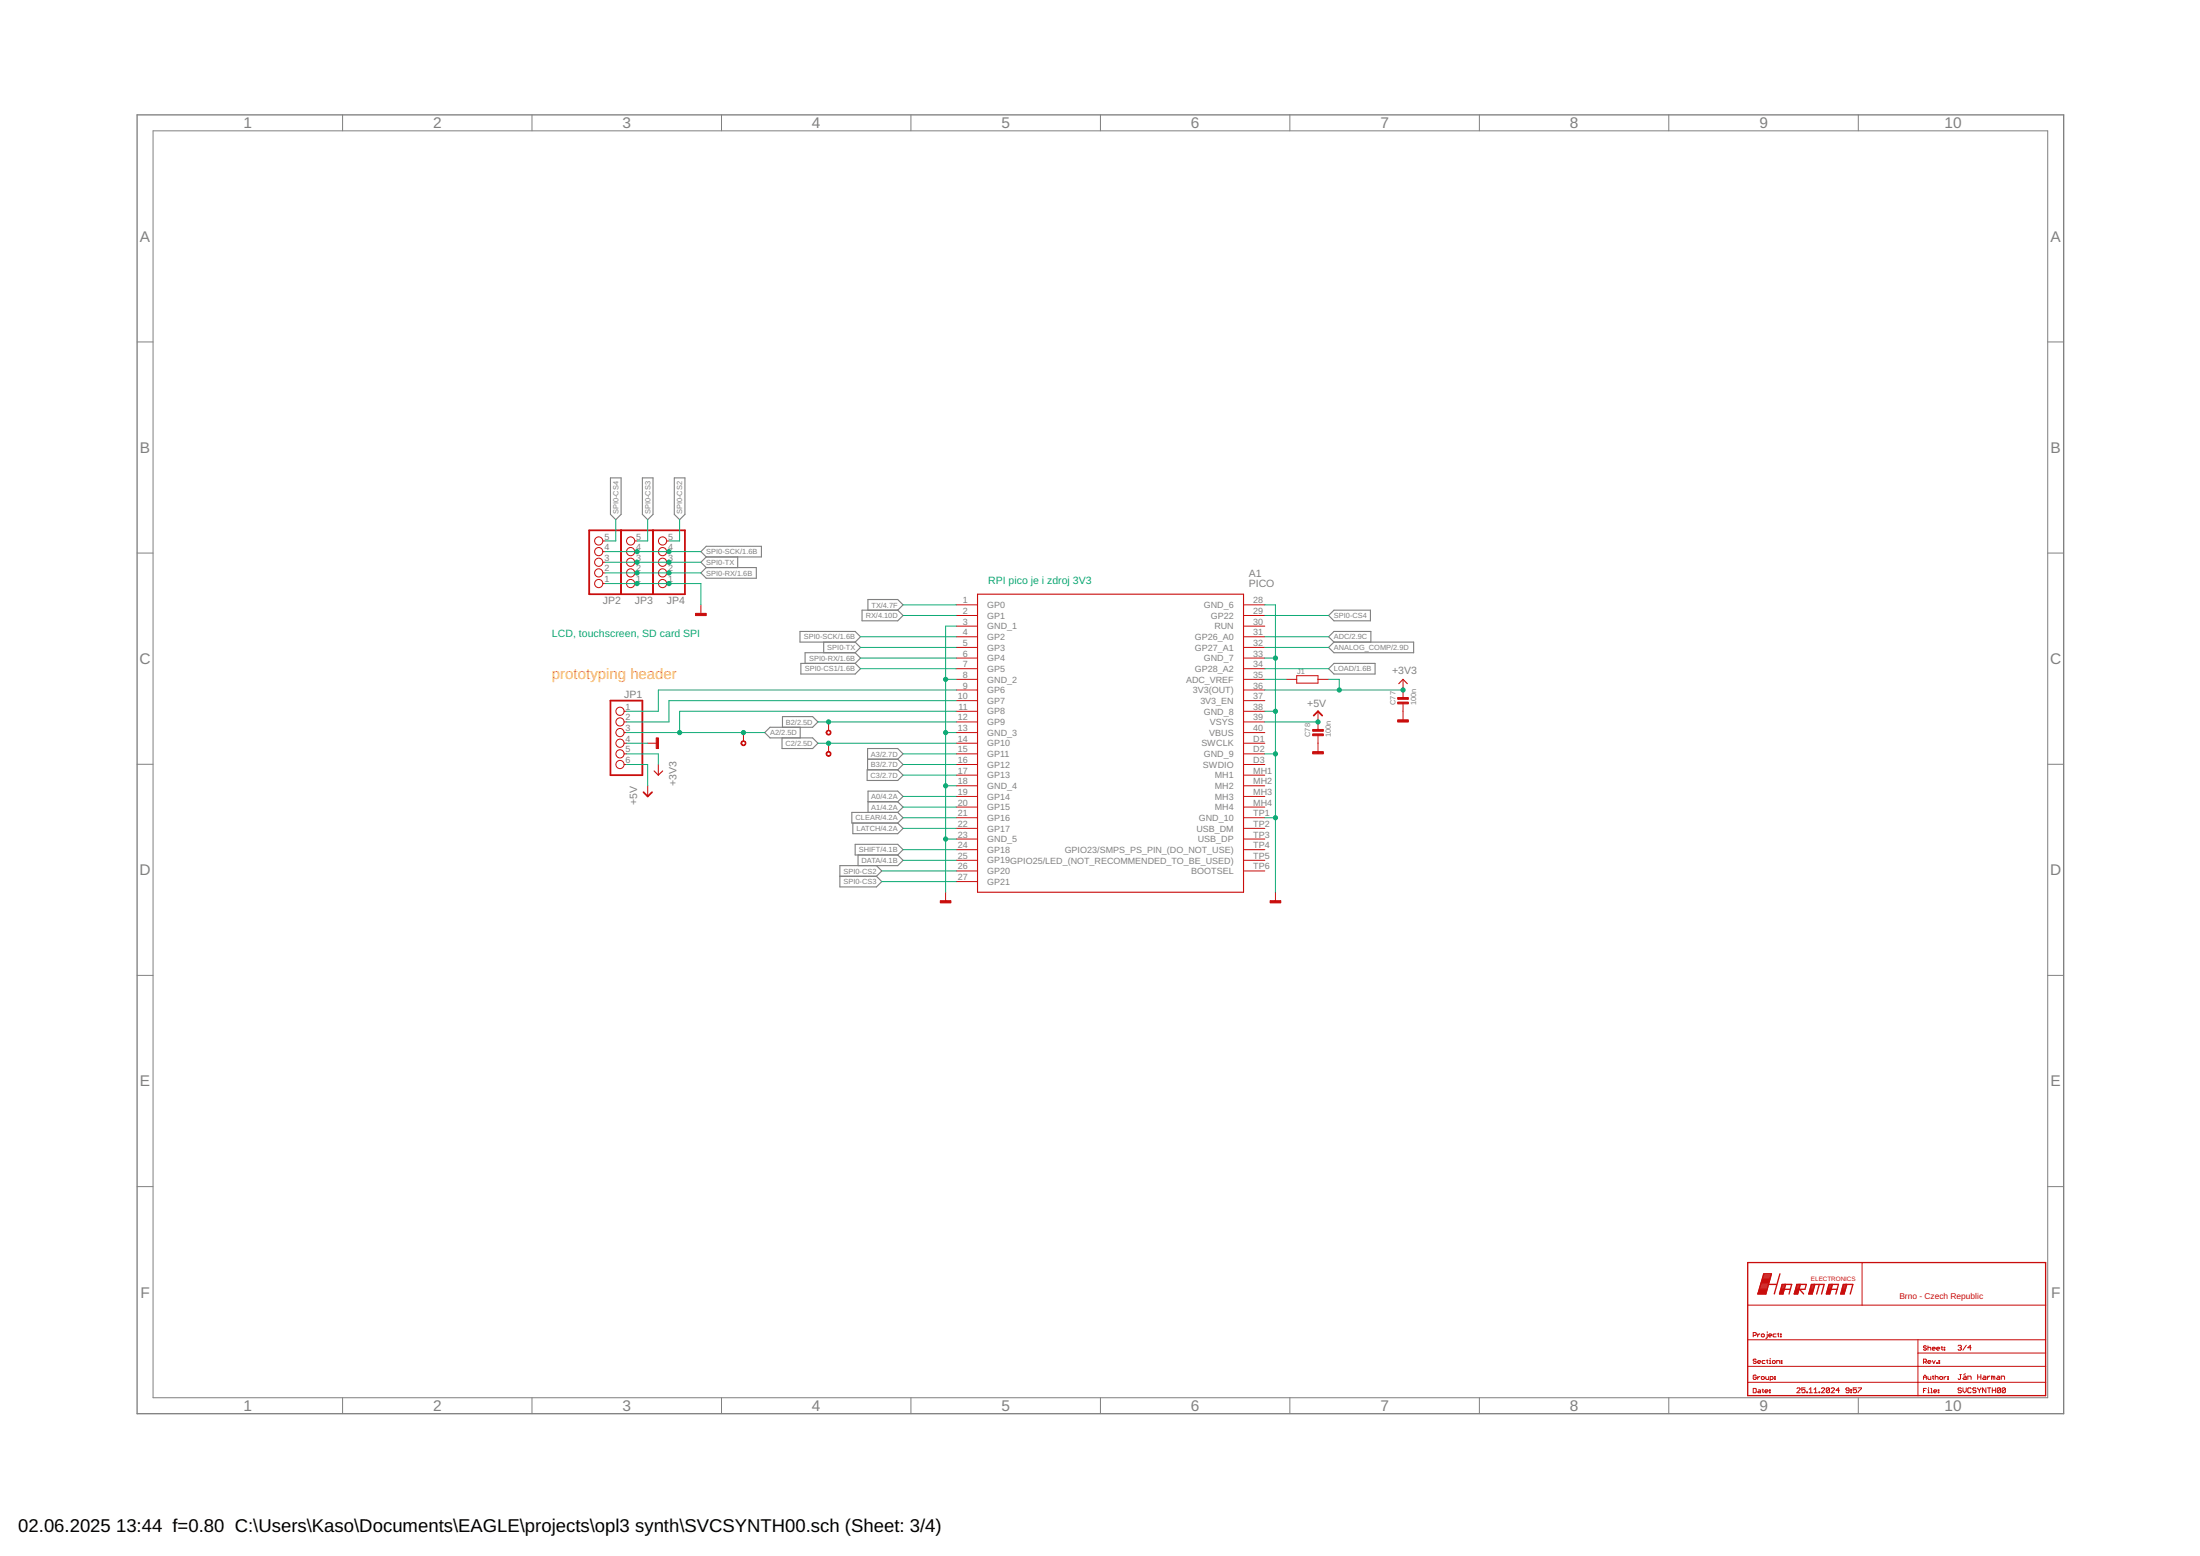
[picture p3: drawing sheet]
<svg xmlns="http://www.w3.org/2000/svg" width="420mm" height="297mm" viewBox="0 0 420 297" stroke-linecap="round" stroke-linejoin="round" font-family="sans-serif">
<path d="M26.2 21.9h367.9v248h-367.9z" fill="none" stroke="#808080" stroke-width=".25"/>
<g fill="none" stroke="#808080" stroke-width=".19">
<path d="M29.2 25h361.9v241.8h-361.9zM65.4 21.9v3.1M101.6 21.9v3.1M137.8 21.9v3.1M174 21.9v3.1M210.2 21.9v3.1M246.3 21.9v3.1M282.5 21.9v3.1M318.7 21.9v3.1M354.9 21.9v3.1M26.2 65.3h3M391.1 65.3h3"/>
<path d="M26.2 105.6h3M391.1 105.6h3M26.2 145.9h3M391.1 145.9h3M26.2 186.2h3M391.1 186.2h3M26.2 226.5h3M391.1 226.5h3M65.4 266.8v3.1M101.6 266.8v3.1M137.8 266.8v3.1M174 266.8v3.1"/>
<path d="M210.2 266.8v3.1M246.3 266.8v3.1M282.5 266.8v3.1M318.7 266.8v3.1M354.9 266.8v3.1"/>
</g>
<g fill="none" stroke="#808080" stroke-width=".21">
<path d="M116.6 91.2h2v7l-1 1-1-1zM122.7 91.2h2v7l-1 1-1-1zM128.8 91.2h2v7l-1 1-1-1zM133.9 105.3l1-1h10.5v2h-10.5zM133.9 109.4l1-1h9.5v2h-9.5zM134.9 106.3l-1 1 1 1.1M140.9 106.3v2.1M164.6 116.5h6.8l1.1 1-1.1 1h-6.8zM165.8 116.5v-2.1h5.6l1.1 1.1-1.1 1M253.7 117.5l1.1-1h6.9v2h-6.9zM149.4 138.8v-2h5.8l1 1-1 1h-8.1l-1.1 1 1.1 1.1h8.1l1 1-1 1h-5.8v-2M152.8 120.5h10.5l1 1.1-1 1h-10.5z"/>
<path d="M152.8 138.8v2.1M153 126.6h10.3l1 1.1-1 1h-10.3zM157.3 122.6v2M163.3 124.6l1 1-1 1M163.3 124.6h-9.5v2M163.3 122.6l1 1-1 1M253.7 127.7l1.1-1.1h7.8v2.1h-7.8zM254.8 122.6l-1.1-1 1.1-1.1h7v2.1M254.8 122.6h15.2v2h-15.2l-1.1-1zM162.9 157.1v2.1h8.5l1.1-1.1-1.1-1M165.6 147h5.8l1.1 1-1.1 1h-5.8zM165.7 144.9h5.7"/>
<path d="M165.8 153.1h5.6M171.4 155.1h-8.7v2h8.7M171.4 155.1l1.1 1-1.1 1M171.4 153.1l1.1-1.1-1.1-1h-5.6v4.1M171.4 153.1l1.1 1-1.1 1M171.4 144.9l1.1 1-1.1 1.1M171.4 144.9l1.1-1-1.1-1h-5.7v4.1M160.4 167.3h7M163.3 161.2h8.1l1.1 1-1.1 1h-8.1zM163.9 163.2v2M167.4 165.2l1 1.1-1 1M171.4 163.2l1.1 1-1.1 1h-11v4.1h7l1-1-1-1"/>
</g>
<g fill="none" stroke="#c90d0c" stroke-width=".25">
<path d="M333.8 241h56.9v25.4h-56.9zM335.7 247h1.5M335.8 246.8h1.5M335.9 246.5h1.5M335.9 246.3h1.5M336 246.1h1.5M336 245.9h1.5M336.1 245.7h1.5M336.2 245.5h1.5M336.2 245.3h1.5M336.3 245.1h1.5M336.4 244.9h1.4"/>
<path d="M336.4 244.6h1.5M336.5 244.4h1.5M336.5 244.2h1.5M336.6 244h1.5M336.7 243.8h1.4M336.7 243.6h1.5M336.8 243.4h1.5M336.8 243.2h1.5l-1.1 3.8h-1.5zM337.8 245.2h1.5M339.9 247h.6M339.9 243.2l-1 3.8M339.9 246.8h.7"/>
<path d="M340 246.5h.6M340 246.3h.7M340.1 246.1h1.8M340.2 245.9h.6M340.2 245.7h.7M340.3 245.5h.6M340.3 245.3h.7M341 245.2l-.5 1.8h-.6l.5-1.8h1.8l-.5 1.8M342.7 247h.6M342.7 246.8h.7M342.8 246.5h.7M342.9 246.3h.6"/>
<path d="M343 245.9h.6M343 245.7h.7M343.1 245.5h.6M343.2 245.3h.6M343.7 246.1l.8 .9M343.8 245.2l-.5 1.8h-.6l.5-1.8h1.8l-.3 .9h-1.8M345.5 247h.6M345.5 246.8h.7M345.6 246.5h.6M345.6 246.3h.7M345.7 246.1h.7M345.8 245.9h.6"/>
<path d="M345.8 245.7h.7M345.9 245.5h.6M345.9 245.3h.7M346.6 245.2l-.5 1.8h-.7l.5-1.8h2.5l-.5 1.8M347.5 245.2l-.6 1.8M348.8 247h.7M348.9 246.8h.6M348.9 246.5h.7M349 246.3h.6M349 246.1h1.9M349.1 245.9h.7M349.2 245.7h.6"/>
<path d="M349.2 245.5h.7M349.3 245.3h.6M349.9 245.2l-.5 1.8h-.6l.5-1.8h1.8l-.5 1.8M351.6 247h.6M351.6 246.8h.7M351.7 246.5h.6M351.7 246.3h.7M351.8 246.1h.6M351.9 245.9h.6M351.9 245.7h.7M352 245.5h.6M352 245.3h.7"/>
<path d="M352.7 245.2l-.5 1.8h-.7l.5-1.8h1.9l-.5 1.8"/>
</g>
<g fill="none" stroke="#c90d0c" stroke-width=".19">
<path d="M115.1 111.4h.5M115.1 109.4h.5M115.1 107.3h.5M115.1 105.3h.5M115.1 103.3h.5M121.2 111.4h.5M121.2 109.4h.5M121.2 107.3h.5M121.2 105.3h.5M121.2 103.3h.5M127.3 111.4h.5M127.3 109.4h.5"/>
<path d="M127.3 107.3h.5M127.3 105.3h.5M127.3 103.3h.5M133.9 115.5v1.9M182.6 115.5h4.1M182.6 117.5h4.1M182.6 119.5h4.1M237.5 115.5h4.1M237.5 117.5h4.1M237.5 119.5h4.1M119.2 135.8h.4M119.2 137.8h.4"/>
<path d="M119.2 139.8h.4M142 139.8v1.7M158.2 137.8v1.6M182.6 121.6h4.1M182.6 123.6h4.1M182.6 125.6h4.1M182.6 127.7h4.1M182.6 129.7h4.1M182.6 131.7h4.1M182.6 133.8h4.1M182.6 135.8h4.1M182.6 137.8h4.1"/>
<path d="M182.6 139.8h4.1M237.5 121.6h4.1M237.5 123.6h4.1M237.5 125.6h4.1M237.5 127.7h4.1M237.5 129.7h4.1M237.5 131.7h4.1M237.5 133.8h4.1M237.5 135.8h4.1M237.5 137.8h4.1M237.5 139.8h4.1M245.6 129.7h2"/>
<path d="M247.6 129h4.1v1.4h-4.1zM251.7 129.7h2M251.7 135.8v3.5M267.9 129.7v3.5M267.9 134.3v3.4M119.2 141.9h.4M119.2 143.9h.4M119.2 145.9h.4M123.7 141.9h1.9M123.7 150v2M125.7 145.9v2.1M158.2 141.9v1.6"/>
<path d="M182.6 141.9h4.1M182.6 143.9h4.1M182.6 145.9h4.1M182.6 148h4.1M182.6 150h4.1M182.6 152h4.1M182.6 154.1h4.1M182.6 156.1h4.1M182.6 158.1h4.1M237.5 141.9h4.1M237.5 143.9h4.1M237.5 145.9h4.1"/>
<path d="M237.5 148h4.1M237.5 150h4.1M237.5 152h4.1M237.5 154.1h4.1M237.5 156.1h4.1M237.5 158.1h4.1M251.7 140.4v3.4M180.6 170.3v2M182.6 160.2h4.1M182.6 162.2h4.1M182.6 164.2h4.1M182.6 166.3h4.1"/>
<path d="M182.6 168.3h4.1M237.5 160.2h4.1M237.5 162.2h4.1M237.5 164.2h4.1M237.5 166.3h4.1M243.6 170.3v2M333.8 249.2h56.9M333.8 255.8h56.9M334.8 254.9h.5l.1-.4-.6-.1v.8M335.4 259.6l-.1-.1-.5 .1 .2 .3 .4 .1-.1 .3-.5-.2M335.7 254.7v.5M336.1 254.7l-.4 .2"/>
<path d="M336.4 254.8l.4-.1 .2 .4-.5 .1zM337.1 259.7l-.6 .2 .2 .4h.4M337.4 259.7h.3M337.5 254.7v.7l-.3 .1M337.5 254.2v.2M337.5 259.6v.5l.2 .2M337.8 254.9h.5l-.1-.2-.4 .1 .1 .4h.3M337.9 259.7h.2v.6M338.1 259.3v.2M338.5 259.9l.4-.2 .1 .4-.4 .2zM339.2 254.7l-.6 .1 .2 .4h.4M339.5 254.7h.2"/>
<path d="M339.6 254.5v.6l.1 .1M340 254.7l.2 .1zM340 255.1h.2v.1h-.2zM340.2 259.7h.1v.2h-.1zM355.6 241v8.2M366.3 255.8v10.6M366.3 258.3h24.4M367.9 257l-.1-.1-.5 .1 .2 .3 .4 .2-.1 .2-.5-.1M368.2 256.9v.8M368.2 257.3l.4-.1 .1 .5M369 257.5h.6l-.2-.3-.4 .1 .2 .4h.2M369 259.7l.3 .6 .3-.6"/>
<path d="M369.9 257.5h.5l-.1-.3-.4 .1 .1 .4h.3M370.3 259.7h.1v.2h-.1zM370.7 257.2h.3M370.9 257v.6l.1 .1M371.3 257.2l.1 .1zM371.3 257.6h.1v.1h-.1zM374 257l.1-.2h.3l.2 .2-.2 .3M374.3 257.3h.1M374.4 257.3l.2 .1-.2 .3h-.3l-.1-.1M375.5 256.8l-.6 .9M376.4 257.3h-.6l.5-.5v.9M333.8 260.8h56.9"/>
<path d="M333.8 263.9h56.9M334.8 265l.6 .2v.5l-.1 .2h-.5zM335.4 262.6l-.1-.1-.5 .1v.6l.5 .1 .1-.4h-.3M335.7 260h.5l-.1-.3-.4 .2 .1 .4h.3M335.7 262.8v.5M335.8 265.3l.4 .2v.4h-.4l-.1-.2 .1-.1h.4M336.1 262.8l-.4 .3M336.4 262.9l.4-.1 .2 .4-.5 .1zM336.5 265.3h.3M336.7 265.2v.5l.1 .2M337.1 265.6h.6l-.2-.3-.4 .2v.2l.4 .2M337.2 262.8v.4l.2 .1h.4v-.5"/>
<path d="M337.9 265.3h.2v.2h-.2zM337.9 265.7h.2v.2h-.2zM337.9 260.3h.3M338.1 263.3h.4l.1-.4-.5-.1v.8M338.9 262.8l.1 .1zM338.9 263.2h.1v.1h-.1zM339.3 260.3v-.6l.6 .2v.4M340.2 260.1h.1v.2h-.1zM343.2 265.1l.1-.2h.3l.2 .2-.6 .8h.6M344.7 264.9h-.6v.5l.3-.2 .3 .2v.3l-.1 .2h-.3l-.2-.2M345 265.7h.2v.2h-.2zM345.5 265.9h.6"/>
<path d="M345.5 265.2l.3-.3v1M346.5 265.9h.6M346.5 265.2l.3-.3v1M347.4 265.7h.1v.2h-.1zM347.9 265.1l.1-.2h.3l.2 .2-.6 .8h.6M349.4 265.1v.6l-.2 .2h-.3l-.1-.2M349.4 265.1l-.2-.2h-.3l-.1 .2v.6M349.4 265.1l-.6 .6M349.7 265.1l.2-.2 .5 .2-.7 .8h.7M351.3 265.4h-.7l.5-.5v1M353.1 265.4h-.4l-.2-.2 .2-.3h.3l.1 .2v.6l-.1 .2h-.3l-.2-.2M353.5 265.7h.1v.2h-.1z"/>
<path d="M353.5 265.2h.1v.2h-.1zM354.6 264.9h-.7v.5l.3-.2 .4 .2v.3l-.2 .2h-.3l-.2-.2M354.9 264.9h.6l-.6 1M367.3 260h.5l.1-.1-.1-.4h-.5v.8M367.3 263.3v-.5l.3-.3 .3 .3v.5M367.3 265.5h.3M367.3 262.9h.6M367.6 260l.3 .3M367.9 265h-.6v.9M368.2 260h.5l-.1-.3-.4 .2 .1 .4h.3M368.2 262.8l.1 .5h.4v-.5M368.2 265.3h.1v.6"/>
<path d="M368.2 265.9h.3M368.3 264.9v.1M368.7 265h.2v.9M368.7 265.9h.3M369 262.8h.3M369.2 262.6v.6l.1 .1M369.3 265.6h.6l-.2-.3-.4 .2 .1 .4h.3M369.6 262.5v.8M369.6 262.9l.4-.1 .1 .5M369.9 260.1h.1v.2h-.1zM370.2 265.3l.1 .2zM370.2 265.7h.1v.2h-.1z"/>
<path d="M370.3 260.1h.1v.2h-.1zM370.4 262.9l.5-.1 .1 .4-.4 .1zM371.3 262.8v.5M371.7 262.8l-.4 .3M372 263.2h.1v.1h-.1zM372 262.8l.1 .1zM374.3 262.4h.3M374.4 262.4v.8l-.1 .1-.3-.1M374.6 265.1l-.5-.2-.1 .3 .1 .2h.3l.2 .3-.2 .2h-.3l-.1-.2M374.9 264.9v.7l.3 .3 .3-.3v-.7M375.1 262.7h.2l.2 .2v.4h-.4l-.2-.1 .2-.2h.4M375.3 262.2l-.2 .2"/>
<path d="M375.8 263.3v-.6h.5l.1 .2v.4M376.4 265.1l-.1-.2-.5 .2v.6l.2 .2h.3l.1-.2M377.4 265.1l-.2-.2h-.3l-.1 .2 .1 .3h.3l.2 .2-.2 .3h-.3l-.1-.2M377.7 262.4v.9M377.7 264.9l.3 .5M377.7 262.9h.6M378 265.4v.5M378.3 262.4v.9M378.3 264.9l-.3 .5M378.8 262.7h.3l.2 .2v.4h-.5l-.2-.1 .2-.2h.5M379.3 264.9v1l-.7-1v1M379.6 262.7v.6"/>
<path d="M379.6 264.9h.6M379.9 264.9v1M380 262.7l-.4 .3M380.5 265.4h.6M380.5 264.9v1M380.7 262.9l-.4-.2v.6M380.7 262.9v.4M380.7 262.9l.1-.2 .2 .2v.4M381.1 264.9v1M381.4 262.7h.3l.2 .2v.4h-.5l-.1-.1 .1-.2h.5M382.1 265.1v.6l-.2 .2h-.3l-.2-.2M382.1 265.1l-.2-.2h-.3l-.2 .2v.6"/>
<path d="M382.1 265.1l-.7 .6M382.2 263.3v-.6h.5l.1 .2v.4M383 265.1v.6l-.2 .2h-.3l-.1-.2M383 265.1l-.2-.2h-.3l-.1 .2v.6M383 265.1l-.6 .6"/>
<circle cx="114.3" cy="109.4" r=".78"/>
<circle cx="114.3" cy="105.3" r=".78"/>
<circle cx="114.3" cy="111.4" r=".78"/>
<circle cx="114.3" cy="107.3" r=".78"/>
<circle cx="114.3" cy="103.3" r=".78"/>
<circle cx="120.4" cy="107.3" r=".78"/>
<circle cx="120.4" cy="111.4" r=".78"/>
<circle cx="120.4" cy="103.3" r=".78"/>
<circle cx="120.4" cy="109.4" r=".78"/>
<circle cx="120.4" cy="105.3" r=".78"/>
<circle cx="126.5" cy="109.4" r=".78"/>
<circle cx="126.5" cy="105.3" r=".78"/>
<circle cx="126.5" cy="111.4" r=".78"/>
<circle cx="126.5" cy="107.3" r=".78"/>
<circle cx="126.5" cy="103.3" r=".78"/>
<circle cx="118.4" cy="137.8" r=".78"/>
<circle cx="118.4" cy="139.8" r=".78"/>
<circle cx="118.4" cy="135.8" r=".78"/>
<circle cx="118.4" cy="141.9" r=".78"/>
<circle cx="118.4" cy="145.9" r=".78"/>
<circle cx="118.4" cy="143.9" r=".78"/>
</g>
<path d="M186.7 113.4h50.8v56.9h-50.8zM267.1 130.5l.8-.8 .9 .8M124.9 147.2l.8 .8 .9-.8" fill="none" stroke="#c90d0c" stroke-width=".21"/>
<path d="M112.5 101.2h18.3v12.2h-18.3zM118.6 101.2v12.2M124.7 101.2v12.2M116.6 133.8h6.1v14.2h-6.1zM250.9 136.6l.8-.8 .8 .8M122.9 151.2l.8 .8 .8-.8" fill="none" stroke="#c90d0c" stroke-width=".34"/>
<g fill="#c90d0c" stroke="#c90d0c" stroke-width=".19">
<path d="M242.6 171.9h2v.5h-2z"/>
<path d="M179.6 171.9h2v.5h-2z"/>
<path d="M132.8 117.1h2.1v.4h-2.1z"/>
<path d="M125.3 140.9h.5v2h-.5z"/>
<path d="M266.9 134h2.1v.4h-2.1z"/>
<path d="M266.9 133.2h2.1v.3h-2.1z"/>
<path d="M266.9 137.4h2.1v.4h-2.1z"/>
<path d="M250.7 140.1h2v.3h-2z"/>
<path d="M250.7 139.3h2v.3h-2z"/>
<path d="M250.7 143.5h2v.4h-2z"/>
</g>
<g fill="#c90d0c" stroke="#c90d0c" stroke-width=".19">
<path d="M141.7 141.5a.47 .47 0 0 1 .7 .2 .47 .47 0 0 1-.3 .6 .47 .47 0 0 1-.6-.4h.1a.34 .34 0 0 1 .5-.4 .34 .34 0 0 1 .2 .6 .34 .34 0 0 1-.6-.1l-.2-.1z" fill-rule="evenodd"/>
<path d="M157.9 143.6a.47 .47 0 0 1 .8 .1 .47 .47 0 0 1-.3 .7 .47 .47 0 0 1-.6-.5h.1a.35 .35 0 0 1 .5-.3 .35 .35 0 0 1 .1 .6 .35 .35 0 0 1-.6-.1l-.1-.2z" fill-rule="evenodd"/>
<path d="M157.9 139.5a.47 .47 0 0 1 .8 .1 .47 .47 0 0 1-.3 .7 .47 .47 0 0 1-.6-.5h.1a.35 .35 0 0 1 .5-.2 .35 .35 0 0 1 .1 .5 .35 .35 0 0 1-.6-.1l-.1-.2z" fill-rule="evenodd"/>
</g>
<g fill="none" stroke="#0dab76" stroke-width=".19">
<path d="M117.6 99.2v4.1h-2M123.7 99.2v4.1h-2M129.8 99.2v4.1h-2M115.6 111.4h18.3v4.1M115.6 105.3h18.3M115.6 109.4h18.3M115.6 107.3h18.3M172.5 115.5h10.1M172.5 117.5h10.1M182.6 119.5h-2v50.8M241.6 115.5h2v54.8M241.6 117.5h12.1"/>
<path d="M119.6 139.8h26.4M156.2 137.8h26.4M164.3 125.6h18.3M164.3 121.6h18.3M164.3 127.7h18.3M164.3 123.6h18.3M180.6 139.8h2M180.6 129.7h2M182.6 133.8h-54.8v4h-8.2M182.6 131.7h-56.9v4.1h-6.1M182.6 135.8h-52.8v4M241.6 137.8h10.1"/>
<path d="M241.6 129.7h4M241.6 135.8h2M241.6 125.6h2M241.6 131.7h26.3M241.6 121.6h12.1M241.6 127.7h12.1M241.6 123.6h12.1M253.7 129.7h2.1v2M119.6 145.9h4.1v4.1M119.6 143.9h6.1v2M119.6 141.9h4.1M156.2 141.9h26.4"/>
<path d="M172.5 145.9h10.1M172.5 156.1h10.1M172.5 143.9h10.1M172.5 158.1h10.1M172.5 152h10.1M172.5 154.1h10.1M172.5 148h10.1M180.6 150h2M241.6 156.1h2M241.6 143.9h2M168.4 166.3h14.2M168.4 168.3h14.2"/>
<path d="M172.5 164.2h10.1M172.5 162.2h10.1M180.6 160.2h2"/>
</g>
<g fill="#0dab76" stroke="#0dab76" stroke-width=".19">
<circle cx="251.7" cy="137.8" r=".4"/>
<circle cx="180.6" cy="160.2" r=".4"/>
<circle cx="180.6" cy="150" r=".4"/>
<circle cx="180.6" cy="139.8" r=".4"/>
<circle cx="180.6" cy="129.7" r=".4"/>
<circle cx="243.6" cy="156.1" r=".4"/>
<circle cx="243.6" cy="143.9" r=".4"/>
<circle cx="243.6" cy="135.8" r=".4"/>
<circle cx="243.6" cy="125.6" r=".4"/>
<circle cx="127.8" cy="111.4" r=".4"/>
<circle cx="121.7" cy="111.4" r=".4"/>
<circle cx="267.9" cy="131.7" r=".4"/>
<circle cx="255.8" cy="131.7" r=".4"/>
<circle cx="127.8" cy="105.3" r=".4"/>
<circle cx="121.7" cy="105.3" r=".4"/>
<circle cx="127.8" cy="109.4" r=".4"/>
<circle cx="121.7" cy="109.4" r=".4"/>
<circle cx="127.8" cy="107.3" r=".4"/>
<circle cx="121.7" cy="107.3" r=".4"/>
<circle cx="129.8" cy="139.8" r=".4"/>
<circle cx="142" cy="139.8" r=".4"/>
<circle cx="158.2" cy="141.9" r=".4"/>
<circle cx="158.2" cy="137.8" r=".4"/>
</g>
<g font-size="3.5">
<text x="3.5" y="292.5">02.06.2025</text>
<text x="22.2" y="292.5">13:44 f=0.80 C:\Users\Kaso\Documents\EAGLE\projects\opl3 synth\SVCSYNTH00.sch (Sheet: 3/4)</text>
</g>
<g font-size="2.9" fill="#808080">
<text x="46.5" y="24.5">1</text>
<text x="82.7" y="24.5">2</text>
<text x="118.9" y="24.5">3</text>
<text x="155.1" y="24.5">4</text>
<text x="191.3" y="24.5">5</text>
<text x="227.4" y="24.5">6</text>
<text x="263.6" y="24.5">7</text>
<text x="299.8" y="24.5">8</text>
<text x="336" y="24.5">9</text>
<text x="371.4" y="24.5">10</text>
<text x="26.7" y="46.2">A</text>
<text x="391.6" y="46.2">A</text>
<text x="26.7" y="86.5">B</text>
<text x="391.6" y="86.5">B</text>
<text x="26.6" y="126.8">C</text>
<text x="391.6" y="126.8">C</text>
<text x="26.6" y="167.1">D</text>
<text x="391.6" y="167.1">D</text>
<text x="26.7" y="207.4">E</text>
<text x="391.6" y="207.4">E</text>
<text x="26.8" y="247.7">F</text>
<text x="391.7" y="247.7">F</text>
<text x="46.5" y="269.4">1</text>
<text x="82.7" y="269.4">2</text>
<text x="118.9" y="269.4">3</text>
<text x="155.1" y="269.4">4</text>
<text x="191.3" y="269.4">5</text>
<text x="227.4" y="269.4">6</text>
<text x="263.6" y="269.4">7</text>
<text x="299.8" y="269.4">8</text>
<text x="336" y="269.4">9</text>
<text x="371.4" y="269.4">10</text>
</g>
<text font-size="2.9" fill="#ffba08" x="105.4" y="129.7">prototyping header</text>
<g font-size="2" fill="#0dab76">
<text x="188.7" y="111.4">RPI pico je i zdroj 3V3</text>
<text x="105.4" y="121.6">LCD, touchscreen, SD card SPI</text>
</g>
<g font-size="2" fill="#808080">
<text x="238.5" y="112.1">PICO</text>
<text x="238.5" y="110.1">A1</text>
<text x="115.2" y="115.4">JP2</text>
<text x="121.3" y="115.4">JP3</text>
<text x="127.3" y="115.4">JP4</text>
<text x="265.9" y="128.7">+3V3</text>
<text x="119.2" y="133.2">JP1</text>
<text x="249.7" y="135">+5V</text>
<text x="121.7" y="153.6" transform="rotate(-90 121.7 153.6)">+5V</text>
<text x="129.2" y="150" transform="rotate(-90 129.2 150)">+3V3</text>
</g>
<g font-size="1.7" fill="#808080">
<text x="115.4" y="107.1">3</text>
<text x="115.4" y="105">4</text>
<text x="115.4" y="103">5</text>
<text x="121.5" y="107.1">3</text>
<text x="121.5" y="105">4</text>
<text x="121.5" y="103">5</text>
<text x="127.6" y="107.1">3</text>
<text x="127.6" y="105">4</text>
<text x="127.6" y="103">5</text>
<text x="115.4" y="111.1">1</text>
<text x="115.4" y="109.1">2</text>
<text x="121.5" y="111.1">1</text>
<text x="121.5" y="109.1">2</text>
<text x="127.6" y="111.1">1</text>
<text x="127.6" y="109.1">2</text>
<text x="183.9" y="115.2">1</text>
<text x="183.9" y="117.2">2</text>
<text x="183.9" y="119.2">3</text>
<text x="188.6" y="116.1">GP0</text>
<text x="188.6" y="118.1">GP1</text>
<text x="229.9" y="116.1">GND_6</text>
<text x="231.2" y="118.1">GP22</text>
<text x="239.4" y="115.2">28</text>
<text x="239.4" y="117.2">29</text>
<text x="239.4" y="119.2">30</text>
<text x="183.9" y="121.3">4</text>
<text x="183.9" y="123.3">5</text>
<text x="183.9" y="125.3">6</text>
<text x="188.6" y="120.1">GND_1</text>
<text x="188.6" y="122.2">GP2</text>
<text x="188.6" y="124.2">GP3</text>
<text x="228.2" y="122.2">GP26_A0</text>
<text x="228.2" y="124.2">GP27_A1</text>
<text x="231.9" y="120.2">RUN</text>
<text x="239.4" y="121.3">31</text>
<text x="239.4" y="123.3">32</text>
<text x="239.4" y="125.3">33</text>
<text x="183.9" y="127.4">7</text>
<text x="183.9" y="129.4">8</text>
<text x="183.9" y="131.4">9</text>
<text x="188.6" y="126.2">GP4</text>
<text x="188.6" y="128.3">GP5</text>
<text x="188.6" y="130.3">GND_2</text>
<text x="226.5" y="130.3">ADC_VREF</text>
<text x="228.2" y="128.3">GP28_A2</text>
<text x="229.9" y="126.2">GND_7</text>
<text x="239.4" y="127.4">34</text>
<text x="239.4" y="129.4">35</text>
<text x="239.4" y="131.4">36</text>
<text x="119.5" y="135.5">1</text>
<text x="119.5" y="137.5">2</text>
<text x="182.9" y="133.5">10</text>
<text x="182.9" y="137.5">12</text>
<text x="183" y="135.5">11</text>
<text x="188.6" y="132.3">GP6</text>
<text x="188.6" y="134.4">GP7</text>
<text x="188.6" y="136.4">GP8</text>
<text x="227.8" y="132.3">3V3(OUT)</text>
<text x="229.2" y="134.4">3V3_EN</text>
<text x="229.9" y="136.4">GND_8</text>
<text x="239.4" y="133.5">37</text>
<text x="239.4" y="135.5">38</text>
<text x="239.4" y="137.5">39</text>
<text x="119.5" y="139.6">3</text>
<text x="119.5" y="141.6">4</text>
<text x="119.5" y="143.6">5</text>
<text x="182.9" y="139.6">13</text>
<text x="182.9" y="141.6">14</text>
<text x="182.9" y="143.6">15</text>
<text x="188.6" y="138.4">GP9</text>
<text x="188.6" y="140.5">GND_3</text>
<text x="188.6" y="142.5">GP10</text>
<text x="229.4" y="142.5">SWCLK</text>
<text x="231" y="140.5">VBUS</text>
<text x="231" y="138.4">VSYS</text>
<text x="239.4" y="139.6">40</text>
<text x="239.4" y="141.6">D1</text>
<text x="239.4" y="143.6">D2</text>
<text x="119.5" y="145.7">6</text>
<text x="182.9" y="145.7">16</text>
<text x="182.9" y="147.7">17</text>
<text x="182.9" y="149.7">18</text>
<text x="188.6" y="144.5">GP11</text>
<text x="188.6" y="146.6">GP12</text>
<text x="188.6" y="148.6">GP13</text>
<text x="229.7" y="146.6">SWDIO</text>
<text x="229.9" y="144.5">GND_9</text>
<text x="232" y="148.6">MH1</text>
<text x="239.4" y="145.7">D3</text>
<text x="239.4" y="147.7">MH1</text>
<text x="239.4" y="149.7">MH2</text>
<text x="182.9" y="151.8">19</text>
<text x="182.9" y="153.8">20</text>
<text x="182.9" y="155.8">21</text>
<text x="188.6" y="150.6">GND_4</text>
<text x="188.6" y="152.6">GP14</text>
<text x="188.6" y="154.7">GP15</text>
<text x="232" y="150.6">MH2</text>
<text x="232" y="152.7">MH3</text>
<text x="232" y="154.7">MH4</text>
<text x="239.4" y="151.8">MH3</text>
<text x="239.4" y="153.8">MH4</text>
<text x="239.4" y="155.8">TP1</text>
<text x="182.9" y="157.9">22</text>
<text x="182.9" y="159.9">23</text>
<text x="182.9" y="161.9">24</text>
<text x="188.6" y="156.7">GP16</text>
<text x="188.6" y="158.7">GP17</text>
<text x="188.6" y="160.8">GND_5</text>
<text x="228.5" y="158.8">USB_DM</text>
<text x="228.8" y="160.8">USB_DP</text>
<text x="229" y="156.7">GND_10</text>
<text x="239.4" y="157.9">TP2</text>
<text x="239.4" y="159.9">TP3</text>
<text x="239.4" y="161.9">TP4</text>
<text x="182.9" y="163.9">25</text>
<text x="182.9" y="166">26</text>
<text x="188.6" y="162.8">GP18</text>
<text x="188.6" y="164.8">GP19GPIO25/LED_(NOT_RECOMMENDED_TO_BE_USED)</text>
<text x="188.6" y="166.9">GP20</text>
<text x="203.3" y="162.8">GPIO23/SMPS_PS_PIN_(DO_NOT_USE)</text>
<text x="227.5" y="166.9">BOOTSEL</text>
<text x="239.4" y="163.9">TP5</text>
<text x="239.4" y="166">TP6</text>
<text x="182.9" y="168">27</text>
<text x="188.6" y="168.9">GP21</text>
</g>
<text font-size="1.6" fill="#c90d0c" x="362.7" y="248">Brno - Czech Republic</text>
<g font-size="1.4" fill="#808080">
<text x="118.1" y="98.2" transform="rotate(-90 118.1 98.2)">SPI0-CS4</text>
<text x="124.2" y="98.2" transform="rotate(-90 124.2 98.2)">SPI0-CS3</text>
<text x="130.3" y="98.2" transform="rotate(-90 130.3 98.2)">SPI0-CS2</text>
<text x="134.9" y="105.8">SPI0-SCK/1.6B</text>
<text x="134.9" y="107.9">SPI0-TX</text>
<text x="134.9" y="109.9">SPI0-RX/1.6B</text>
<text x="165.4" y="118">RX/4.10D</text>
<text x="166.4" y="116">TX/4.7F</text>
<text x="254.8" y="118">SPI0-CS4</text>
<text x="153.5" y="122.1">SPI0-SCK/1.6B</text>
<text x="158" y="124.1">SPI0-TX</text>
<text x="254.8" y="122.1">ADC/2.9C</text>
<text x="254.8" y="124.1">ANALOG_COMP/2.9D</text>
<text x="153.7" y="128.2">SPI0-CS1/1.6B</text>
<text x="154.5" y="126.1">SPI0-RX/1.6B</text>
<text x="247.7" y="128.6">J1</text>
<text x="254.8" y="128.2">LOAD/1.6B</text>
<text x="266.5" y="134.6" transform="rotate(-90 266.5 134.6)">C77</text>
<text x="270.4" y="134.6" transform="rotate(-90 270.4 134.6)">100n</text>
<text x="147.1" y="140.4">A2/2.5D</text>
<text x="150" y="142.4">C2/2.5D</text>
<text x="150.1" y="138.3">B2/2.5D</text>
<text x="250.2" y="140.7" transform="rotate(-90 250.2 140.7)">C78</text>
<text x="254.2" y="140.7" transform="rotate(-90 254.2 140.7)">100n</text>
<text x="166.3" y="148.5">C3/2.7D</text>
<text x="166.3" y="146.5">B3/2.7D</text>
<text x="166.3" y="144.4">A3/2.7D</text>
<text x="166.4" y="152.5">A0/4.2A</text>
<text x="166.4" y="154.6">A1/4.2A</text>
<text x="163.4" y="156.6">CLEAR/4.2A</text>
<text x="163.6" y="158.6">LATCH/4.2A</text>
<text x="161.1" y="166.8">SPI0-CS2</text>
<text x="164" y="162.7">SHIFT/4.1B</text>
<text x="164.6" y="164.7">DATA/4.1B</text>
<text x="161.1" y="168.8">SPI0-CS3</text>
</g>
<text font-size="1.2" fill="#c90d0c" x="345.9" y="244.5">ELECTRONICS</text>
</svg>
